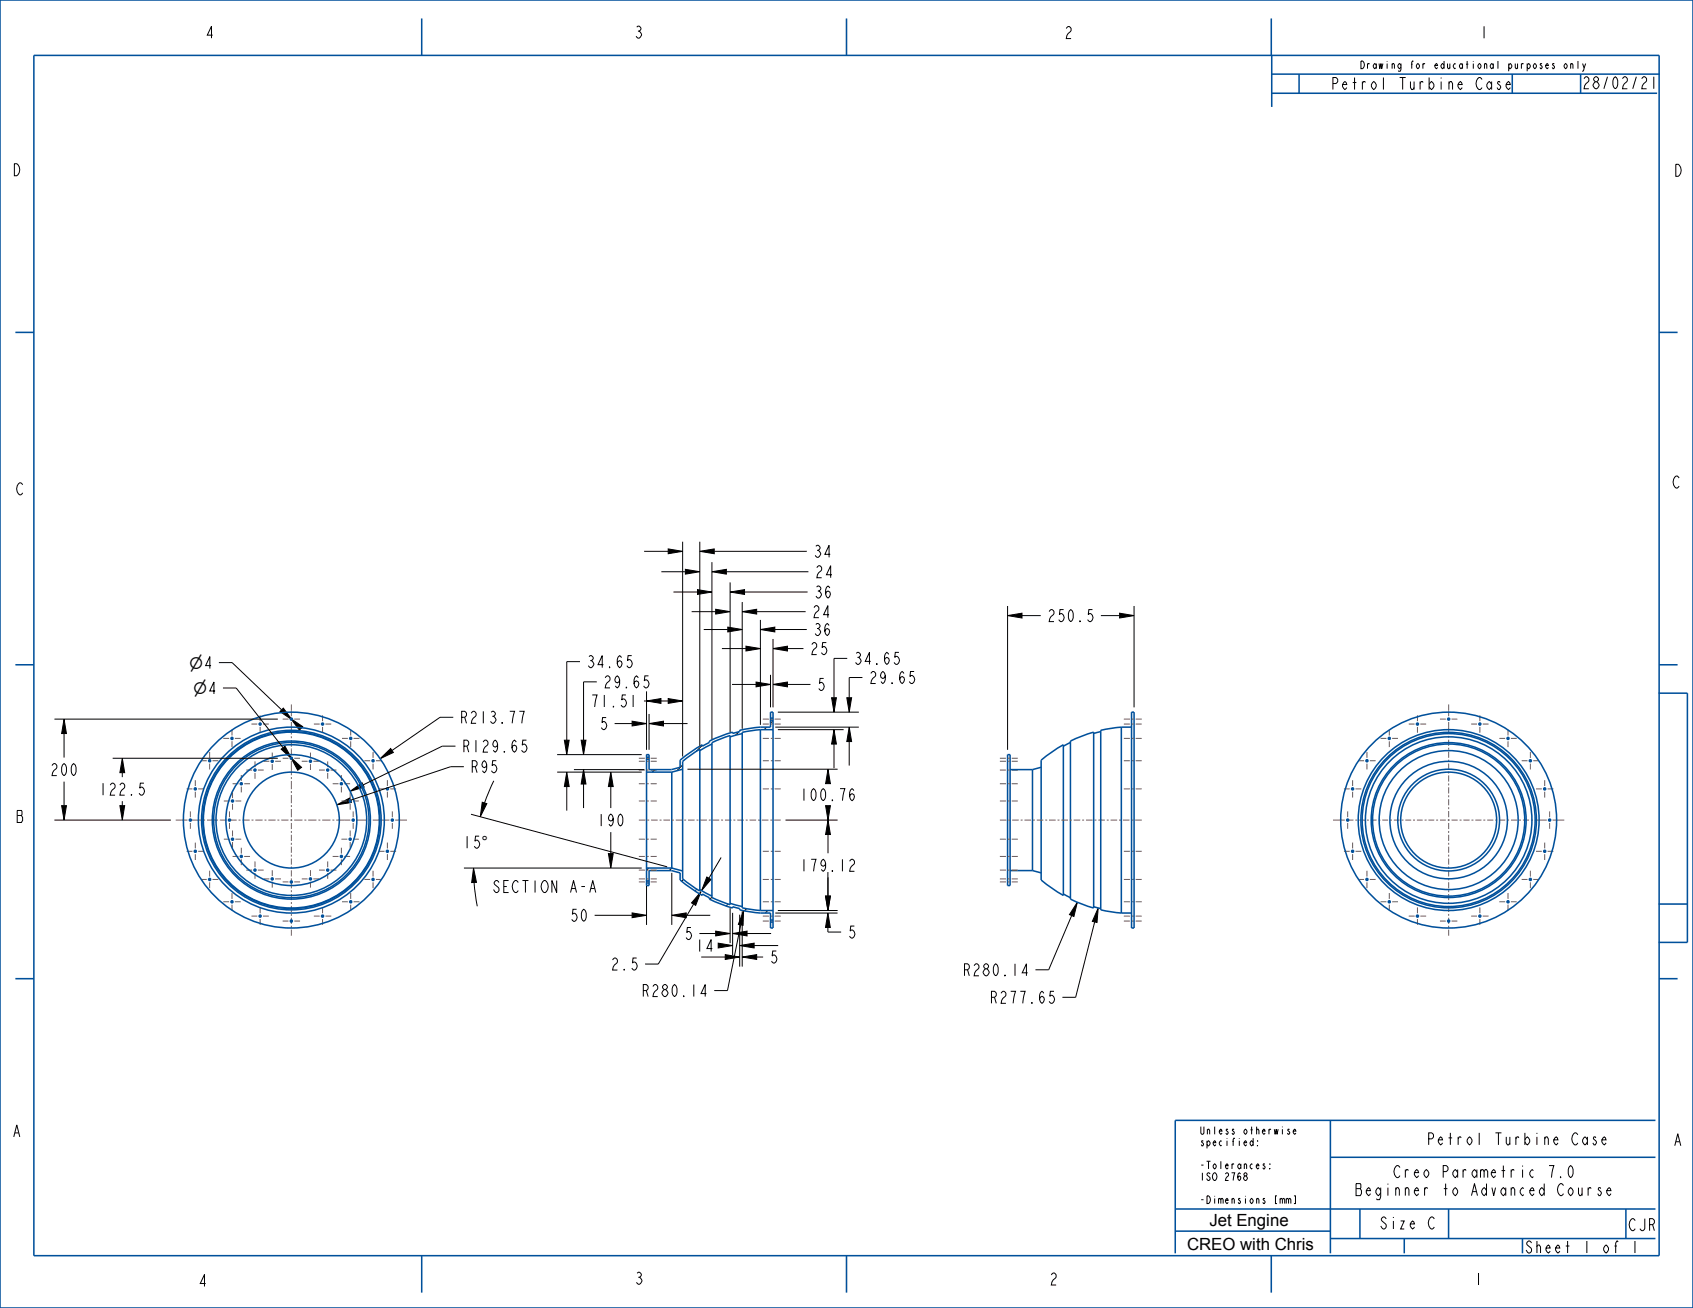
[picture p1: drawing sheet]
<svg xmlns="http://www.w3.org/2000/svg" width="559mm" height="432mm" viewBox="0 0 559 432" stroke-linecap="round" stroke-linejoin="round" font-family="sans-serif">
<g fill="none" stroke="#000" stroke-width=".33">
<path d="M523.4 21l-.5 1.5M225.3 178.8v70.9M231 178.8v67.4M212.6 182h8M218.3 188.7h7.9M220.6 181.2l4.7 .8-4.7 .8zM222.3 195.4h7.9M226.2 188l4.8 .7-4.8 .8zM230.2 194.6l4.8 .8-4.8 .8zM231 182l4.7-.8v1.6zM235 188.7l4.7-.7v1.5zM235 185.6v58.4"/>
<path d="M235.7 182h30.6M239.7 188.7h27.1M241 195.4l4.7-.8v1.6zM241 192.3v49.4M245 198.8v41.8M245.7 195.4h20.9M69.7 219.7h-1.8l1.4-2.9v3.9M72.2 218.7h4.4l16.4 15.6M191.4 218.4h-4.3v26M228.3 201.9h7.9M232.3 207.8h7.9M236.2 201.1l4.8 .8-4.8 .8z"/>
<path d="M238.3 214.1h7.9M240.2 207l4.8 .8-4.8 .8zM245 201.9l4.7-.8v1.6zM246.2 213.3l4.8 .8-4.8 .8zM249.7 201.9h16.2M251 207.8l4.7-.8v1.6zM251 204.6v34.7M255.1 214.1l4.8-.8v1.6zM255.1 210.9v22.6M255.7 207.8h10.6M259.9 214.1h5.3M279.6 217.3h-4.3v13"/>
<path d="M332.6 203.2l4.7-.8v1.6zM332.6 200v47.5M337.3 203.2h6.2M363.4 203.2h6.2M369.6 202.4l4.7 .8-4.7 .8zM374.3 200v33.5M18 237.4h73.7M21.1 237.4l.8 4.8h-1.6zM71 228.1h-1.8l1.4-3v4M73.6 227.1h4.4l15.4 19.7M93.5 233.8l2.9 3.8-4-2.7zM95.9 237.2l4 2.7-1.1 1.1z"/>
<path d="M149.6 236.8h-4.4l-15.8 11M197 225.1h-4.4v19.3M202.9 238.9h5.7M208.6 238.1l4.8 .8-4.8 .8zM212.5 231.4h.9M213.4 231.4l4.8-.8v1.6zM213.4 228.2v19.3M214.2 238.9l4.8-.8v1.6zM214.2 235.7v11.8M218.2 231.4h2.4M219 238.9h7.9M220.6 230.6l4.7 .8-4.7 .8z"/>
<path d="M241.6 225.9h8M249.6 225.2l4.7 .7-4.7 .8zM254.3 222.8v10.7M255.1 225.9l4.8-.7v1.5zM255.1 237.9l-.8 .9M256.7 235.1h26.8M259.9 225.9h7.6M274.5 230.3h1.6l-.8 4.8zM279.5 230.3h1.6l-.8 4.8zM284.7 223.7h-4.4v6.6M21.1 242.2v7.9M21.1 258v8"/>
<path d="M37.2 250.3h54.5M40.4 250.3l.8 4.8h-1.6zM40.4 255.1v1.5M92.8 247.3l1.3-1 2.3 4.3zM96 250.1l3.5 3.2-1.2 1zM125.5 250.5l3.4-3.4 .9 1.3zM150.3 246.3h-4.3l-26.2 12.8M153.1 253.1h-4.4l-33 11.1M163 257.8l-3.1 7.3M183.9 254.9h27.9M183.9 249.1h27.9M186.3 244.4h1.6l-.8 4.7z"/>
<path d="M187.1 254.9l.8 4.8h-1.6zM187.1 259.7v7.9M189.4 254.1h23.2M191.8 244.4h1.6l-.8 4.7zM192.6 254.1l.8 4.7h-1.6zM192.6 258.8v8M201.6 254.9l.8 4.8h-1.6zM201.6 259.7v7.1M213.5 249.1l-.1 .1M216.2 254.1l-.9 .8M225.3 252.5l-1.9 1.9M226.9 253.9h49.6"/>
<path d="M231.8 246l-2 2M243.9 241.6l-1.2 1.1M244.4 241l-.3 .3M253 240l-.8 .9M255.9 240h27.6M256.7 240.9h21.7M273.3 253.9l.8 4.8h-1.6zM275.3 240.9l.8 4.7h-1.6zM275.3 245.6v8M280.3 240l.8 4.8h-1.6zM280.3 244.8v7.9M18 270.7h38.4"/>
<path d="M20.3 266h1.6l-.8 4.7zM39.6 266h1.6l-.8 4.7zM40.4 264.5v1.5M111.2 265.7l4.2-2.3 .5 1.5zM115.6 261.2l3.9-2.8 .7 1.4zM155.5 268.8l64.7 17.4M159.2 264.8l1.5 .5-2.2 4.3zM201.6 274.7v7.1M259.3 270.7h17.2M272.5 266h1.6l-.8 4.7zM273.3 270.7l.8 4.8h-1.6zM273.3 270.7v11"/>
<path d="M153.1 286.6h58.7M156.3 286.6l1 4.7-1.6 .1zM156.5 291.3l1 7.9M200.8 281.8h1.6l-.8 4.8zM213.4 292.4v12.9M214.1 286.6l-.7 .7M221.7 288.2v17.1M221.7 286.6l-.8 .8M225.6 290.3l-.6 .6M228.9 298.5l-11.6 19.8h-4.4M230 293.5l-.6 .6M231.4 294.4l-1.8 4.5-1.3-.8z"/>
<path d="M233.3 289.5l1.4 .8-3.1 3.7zM235 296.2l-.7 .7M238 283.1l-4 6.8M240.3 298.4l-.6 .7M241 299.8v11.6M246.4 300l-.7 .7M272.5 295.8h1.6l-.8 4.8zM273.3 287.9v7.9M355.6 297.9l-1.1 4.7-1.5-.7zM362.5 299.7l-.4 4.9-1.6-.4zM196.3 302.2h12.3M208.6 301.4l4.8 .8-4.8 .8z"/>
<path d="M221.7 302.2l4.8-.8v1.6zM226.5 302.2h7.9M230.8 308.2h5.4M231.4 315.9h8M236.2 307.4l4.8 .8-4.8 .8zM237.1 311.4l4.7 .8-4.7 .7zM239.4 315.1l4.7 .8-4.7 .8zM241.8 308.2l4.8-.8v1.6zM241.8 301.4v13.9M244.1 312.2l4.8-.8v1.5zM244.1 302v17.1M244.5 305.3l-4.4 21.7h-4.4"/>
<path d="M245 315.9l4.7-.8v1.6zM245 300.9v18.2M245.4 300.6l-.1 4.9-1.6-.3zM246.6 308.2h7.9M248.9 312.2h7.9M249.7 315.9h2.2M253.4 300.6l-.8 .8M255.9 301.4h20.5M256.7 300.6h19.8M273.3 301.4l.8 4.8h-1.6zM273.3 306.2v1.5h4.3M353.7 302.2l-7.6 18h-4.3"/>
<path d="M361.3 304.4l-6.3 24.8h-4.3"/>
</g>
<g fill="#000">
<path d="M220.6 181.2l4.7 .8-4.7 .8zM226.2 188l4.8 .7-4.8 .8zM231 182l4.7-.8v1.6zM230.2 194.6l4.8 .8-4.8 .8zM235 188.7l4.7-.7v1.5zM241 195.4l4.7-.8v1.6zM236.2 201.1l4.8 .8-4.8 .8zM240.2 207l4.8 .8-4.8 .8zM245 201.9l4.7-.8v1.6zM246.2 213.3l4.8 .8-4.8 .8zM251 207.8l4.7-.8v1.6zM255.1 214.1l4.8-.8v1.6z"/>
<path d="M332.6 203.2l4.7-.8v1.6zM369.6 202.4l4.7 .8-4.7 .8zM21.1 237.4l.8 4.8h-1.6zM95.9 237.2l4 2.7-1.1 1.1zM93.5 233.8l2.9 3.8-4-2.7zM208.6 238.1l4.8 .8-4.8 .8zM213.4 231.4l4.8-.8v1.6zM214.2 238.9l4.8-.8v1.6zM220.6 230.6l4.7 .8-4.7 .8zM249.6 225.2l4.7 .7-4.7 .8zM255.1 225.9l4.8-.7v1.5zM274.5 230.3h1.6l-.8 4.8z"/>
<path d="M279.5 230.3h1.6l-.8 4.8zM40.4 250.3l.8 4.8h-1.6zM96 250.1l3.5 3.2-1.2 1zM92.8 247.3l1.3-1 2.3 4.3zM125.5 250.5l3.4-3.4 .9 1.3zM187.1 254.9l.8 4.8h-1.6zM186.3 244.4h1.6l-.8 4.7zM192.6 254.1l.8 4.7h-1.6zM191.8 244.4h1.6l-.8 4.7zM201.6 254.9l.8 4.8h-1.6zM273.3 253.9l.8 4.8h-1.6zM275.3 240.9l.8 4.7h-1.6z"/>
<path d="M280.3 240l.8 4.8h-1.6zM20.3 266h1.6l-.8 4.7zM39.6 266h1.6l-.8 4.7zM111.2 265.7l4.2-2.3 .5 1.5zM115.6 261.2l3.9-2.8 .7 1.4zM159.2 264.8l1.5 .5-2.2 4.3zM273.3 270.7l.8 4.8h-1.6zM272.5 266h1.6l-.8 4.7zM156.3 286.6l1 4.7-1.6 .1zM200.8 281.8h1.6l-.8 4.8zM231.4 294.4l-1.8 4.5-1.3-.8zM233.3 289.5l1.4 .8-3.1 3.7z"/>
<path d="M355.6 297.9l-1.1 4.7-1.5-.7zM362.5 299.7l-.4 4.9-1.6-.4zM208.6 301.4l4.8 .8-4.8 .8zM221.7 302.2l4.8-.8v1.6zM236.2 307.4l4.8 .8-4.8 .8zM241.8 308.2l4.8-.8v1.6zM237.1 311.4l4.7 .8-4.7 .7zM239.4 315.1l4.7 .8-4.7 .8zM244.1 312.2l4.8-.8v1.5zM245 315.9l4.7-.8v1.6zM245.4 300.6l-.1 4.9-1.6-.3zM273.3 301.4l.8 4.8h-1.6z"/>
<path d="M272.5 295.8h1.6l-.8 4.8z"/>
</g>
<g fill="none" stroke="#00509b" stroke-width=".51">
<path d="M0 0h558.8v431.8h-558.8zM11.2 18.3h536.4v396.2h-536.4zM139.2 6.1v12.2M279.4 6.1v12.2M419.6 6.1v12.2M419.8 18.2v17.1M419.8 30.8h127.2M419.8 24.5h128.1M428.8 24.5v6.3M499.1 24.5v6.3M5.1 109.7h6.1M547.6 109.7h6.1"/>
<path d="M5.1 219.5h6.1M547.6 219.5h6.1M254.3 237.7h.8M254.3 237.1h.8M373.5 235.1h.8v71.3h-.8zM547.5 228.8h9.4v82.3h-9.4M213.4 249.1h.8v5h7.4l2.9-.8v-2.4l5.6-4 1.7-1v.4l2.3-1.2v-.5l1.7-.7 6-2.2v.4l2.3-.6v-.4l.9-.2 5.1-.8 4.2-.1v-4.9h.8v71.3h-.8v-5l-4.2-.1-5.1-.7-.9-.2v-.5l-2.3-.6v.5l-6-2.2-1.7-.8v-.4l-2.3-1.3v.5l-1.7-1-5.6-4.1v-2.3l-2.9-.8h-7.4v4.9h-.8zM213.4 254.9h8.3M213.4 250.6h.8M213.4 250h.8M221.7 254.9v31.7M225.3 251.3l5.7-4v46.9l-5.7-4.1z"/>
<path d="M225.3 253.9l-3.6 1M235 245.2l6-2.4v55.8l-6-2.3zM235 245.6l-4 2.2M245 242.2l-4 1M251 240.9l-6 .9v57.9l6 .9M251 240.9v59.7M251 240.9h4.1M332.6 249.1h.8v43.2h-.8zM333.4 254.1h7.4M340.8 254.1v33.3M343.6 250.9l3.2-2.4 4.2-2.6v49.7l-4.2-2.7-3.2-2.4zM343.6 253.3l-2.8 .8"/>
<path d="M353.3 244.6l3.4-1.4 4.3-1.5v58.1l-4.3-1.5-3.4-1.5zM353.3 245.1l-2.3 1.2M363.3 241.5l-2.3 .6M370.1 240l-6.8 1.1v59.3l6.8 1M370.1 240h3.4M370.1 240v61.4M213.4 291.5h.8M213.4 290.8h.8M213.4 286.6h8.3M221.7 286.6l3.6 .9M231 293.7l4 2.1M241 298.2l4 1.1"/>
<path d="M333.4 287.4h7.4M340.8 287.4l2.8 .8M351 295.1l2.3 1.3M361 299.3l2.3 .6M547.5 298.4h9.4M251 300.6h4.1M254.3 304.4h.8M254.3 303.7h.8M370.1 301.4h3.4M5.1 323.1h6.1M547.6 323.1h6.1M439.1 369.9v43.8"/>
<path d="M546.4 369.9h-158.5v43.8M387.9 399.1h158.5M439.1 382h107.3M448.9 399.1v9.8M478.1 399.1v9.8M536.7 399.1v9.8M139.2 414.5v12.2M279.4 414.5v12.2M387.9 406.4h51.2M419.6 414.5v12.2M439.1 408.9h107.3M463.5 408.9v4.8"/>
<circle cx="85.9" cy="239" r=".33"/>
<circle cx="96.2" cy="237.4" r=".33"/>
<circle cx="106.5" cy="239" r=".33"/>
<circle cx="467.9" cy="239" r=".33"/>
<circle cx="478.2" cy="237.4" r=".33"/>
<circle cx="488.5" cy="239" r=".33"/>
<circle cx="69.2" cy="251.1" r=".33"/>
<circle cx="76.6" cy="243.8" r=".33"/>
<circle cx="79.6" cy="258.7" r=".33"/>
<circle cx="84.2" cy="254.2" r=".33"/>
<circle cx="89.9" cy="251.3" r=".33"/>
<circle cx="96.2" cy="250.3" r=".33"/>
<circle cx="102.5" cy="251.3" r=".33"/>
<circle cx="108.2" cy="254.2" r=".33"/>
<circle cx="112.7" cy="258.7" r=".33"/>
<circle cx="115.8" cy="243.8" r=".33"/>
<circle cx="123.1" cy="251.1" r=".33"/>
<circle cx="451.2" cy="251.1" r=".33"/>
<circle cx="458.6" cy="243.8" r=".33"/>
<circle cx="497.7" cy="243.8" r=".33"/>
<circle cx="505.1" cy="251.1" r=".33"/>
<circle cx="62.8" cy="270.7" r=".33"/>
<circle cx="64.5" cy="260.4" r=".33"/>
<circle cx="75.7" cy="270.7" r=".33"/>
<circle cx="76.7" cy="264.4" r=".33"/>
<circle cx="76.7" cy="277" r=".33"/>
<circle cx="96.2" cy="270.7" r="35.6"/>
<circle cx="96.2" cy="270.7" r="30.7"/>
<circle cx="96.2" cy="270.7" r="29.6"/>
<circle cx="96.2" cy="270.7" r="29.2"/>
<circle cx="96.2" cy="270.7" r="29"/>
<circle cx="96.2" cy="270.7" r="24.9"/>
<circle cx="96.2" cy="270.7" r="26.1"/>
<circle cx="96.2" cy="270.7" r="25.6"/>
<circle cx="96.2" cy="270.7" r="21.6"/>
<circle cx="96.2" cy="270.7" r="15.8"/>
<circle cx="115.6" cy="264.4" r=".33"/>
<circle cx="115.6" cy="277" r=".33"/>
<circle cx="116.6" cy="270.7" r=".33"/>
<circle cx="127.9" cy="260.4" r=".33"/>
<circle cx="129.5" cy="270.7" r=".33"/>
<circle cx="444.8" cy="270.7" r=".33"/>
<circle cx="446.5" cy="260.4" r=".33"/>
<circle cx="478.1" cy="270.7" r="35.6"/>
<circle cx="478.1" cy="270.7" r="29.9"/>
<circle cx="478.1" cy="270.7" r="27.5"/>
<circle cx="478.1" cy="270.7" r="25.6"/>
<circle cx="478.1" cy="270.7" r="25.1"/>
<circle cx="478.1" cy="270.7" r="29"/>
<circle cx="478.1" cy="270.7" r="28.5"/>
<circle cx="478.2" cy="270.7" r="22.9"/>
<circle cx="478.2" cy="270.7" r="19.4"/>
<circle cx="478.2" cy="270.7" r="16.8"/>
<circle cx="478.2" cy="270.7" r="15.8"/>
<circle cx="509.9" cy="260.4" r=".33"/>
<circle cx="511.5" cy="270.7" r=".33"/>
<circle cx="64.5" cy="281" r=".33"/>
<circle cx="69.2" cy="290.3" r=".33"/>
<circle cx="76.6" cy="297.7" r=".33"/>
<circle cx="79.6" cy="282.7" r=".33"/>
<circle cx="84.2" cy="287.2" r=".33"/>
<circle cx="89.9" cy="290.1" r=".33"/>
<circle cx="96.2" cy="291.1" r=".33"/>
<circle cx="102.5" cy="290.1" r=".33"/>
<circle cx="108.2" cy="287.2" r=".33"/>
<circle cx="112.7" cy="282.7" r=".33"/>
<circle cx="115.8" cy="297.7" r=".33"/>
<circle cx="123.1" cy="290.3" r=".33"/>
<circle cx="127.9" cy="281" r=".33"/>
<circle cx="446.5" cy="281" r=".33"/>
<circle cx="451.2" cy="290.3" r=".33"/>
<circle cx="458.6" cy="297.7" r=".33"/>
<circle cx="497.7" cy="297.7" r=".33"/>
<circle cx="505.1" cy="290.3" r=".33"/>
<circle cx="509.9" cy="281" r=".33"/>
<circle cx="85.9" cy="302.4" r=".33"/>
<circle cx="96.2" cy="304.1" r=".33"/>
<circle cx="106.5" cy="302.4" r=".33"/>
<circle cx="467.9" cy="302.4" r=".33"/>
<circle cx="478.2" cy="304.1" r=".33"/>
<circle cx="488.5" cy="302.4" r=".33"/>
</g>
<g fill="none" stroke="#785055" stroke-width=".33">
<path d="M83 239h1.9M85.5 239h.7M85.9 236.2v1.9M85.9 238.7v.6M85.9 240v1.9M86.8 239h1.9M93.3 237.4h1.9M95.8 237.4h.7M96.2 232.6v3.8M96.2 237.1v.6M96.2 238.3v4.1M97.1 237.4h1.9"/>
<path d="M103.6 239h1.9M106.2 239h.6M106.5 236.2v1.9M106.5 238.7v.6M106.5 240v1.9M107.4 239h1.9M251.8 239h2M251.8 237.4h2M254.4 239h.6M254.4 237.4h.6M255.7 239h2M255.7 237.4h2"/>
<path d="M370.9 239h2M370.9 237.4h2M373.6 239h.6M373.6 237.4h.6M374.8 239h2.1M374.8 237.4h2.1M465 239h1.9M467.5 239h.7M467.9 236.2v1.9M467.9 238.7v.6M467.9 240v1.9M468.8 239h1.9"/>
<path d="M475.3 237.4h1.9M477.8 237.4h.7M478.2 232.6v3.8M478.2 237.1v.6M478.2 238.3v4M479.1 237.4h1.9M485.6 239h1.9M488.1 239h.7M488.5 236.2v1.9M488.5 238.7v.6M488.5 240v1.9M489.4 239h1.9"/>
<path d="M64.5 257.6v1.9M66.3 251.1h2M68.9 251.1h.6M69.2 248.3v1.9M69.2 250.8v.7M69.2 252.1v1.9M70.1 251.1h2M73.7 243.8h1.9M76.3 243.8h.6M76.6 240.9v1.9M76.6 243.4v.7M76.6 244.7v1.9"/>
<path d="M76.8 258.7h1.9M77.5 243.8h1.9M79.3 258.7h.7M79.6 255.9v1.9M79.6 258.4v.6M79.6 259.7v1.9M80.6 258.7h1.9M81.3 254.2h1.9M83.8 254.2h.7M84.2 251.3v2M84.2 253.9v.6M84.2 255.2v1.9"/>
<path d="M85.1 254.2h1.9M87 251.3h1.9M89.5 251.3h.7M89.9 248.4v2M89.9 251v.6M89.9 252.3v1.9M90.8 251.3h1.9M93.3 250.3h1.9M95.8 250.3h.7M96.2 243.1v.6M96.2 244.3v2.2M96.2 247.1v2.3"/>
<path d="M96.2 250v.6M96.2 251.3v4.6M96.2 256.5v.7M96.2 257.8v2.7M97.1 250.3h1.9M99.6 251.3h1.9M102.2 251.3h.6M102.5 248.4v2M102.5 251v.6M102.5 252.3v1.9M103.4 251.3h1.9M105.3 254.2h1.9"/>
<path d="M107.9 254.2h.6M108.2 251.3v2M108.2 253.9v.6M108.2 255.2v1.9M109.1 254.2h1.9M109.8 258.7h1.9M112.4 258.7h.6M112.7 255.9v1.9M112.7 258.4v.6M112.7 259.7v1.9M112.9 243.8h1.9M113.6 258.7h2"/>
<path d="M115.4 243.8h.7M115.8 240.9v1.9M115.8 243.4v.7M115.8 244.7v1.9M116.7 243.8h1.9M120.3 251.1h1.9M122.8 251.1h.6M123.1 248.3v1.9M123.1 250.8v.7M123.1 252.1v1.9M124.1 251.1h1.9M127.9 257.6v1.9"/>
<path d="M210.9 258.7h2M210.9 254.2h2M210.9 251.3h2M210.9 250.3h2M213.5 258.7h.6M213.5 254.2h.6M213.5 251.3h.6M213.5 250.3h.6M214.8 258.7h2M214.8 254.2h2M214.8 251.3h2M214.8 250.3h2"/>
<path d="M251.8 251.1h2M251.8 243.8h2M254.4 251.1h.6M254.4 243.8h.6M255.7 251.1h2M255.7 243.8h2M330 258.7h2M330 254.2h2M330 251.3h2M330 250.3h2M332.7 258.7h.6M332.7 254.2h.6"/>
<path d="M332.7 251.3h.6M332.7 250.3h.6M333.9 258.7h2M333.9 254.2h2M333.9 251.3h2M333.9 250.3h2M370.9 251.1h2M370.9 243.8h2M373.6 251.1h.6M373.6 243.8h.6M374.8 251.1h2.1M374.8 243.8h2.1"/>
<path d="M446.5 257.6v1.9M448.3 251.1h1.9M450.9 251.1h.6M451.2 248.3v1.9M451.2 250.8v.7M451.2 252.1v1.9M452.1 251.1h2M455.7 243.8h1.9M458.2 243.8h.7M458.6 240.9v1.9M458.6 243.4v.7M458.6 244.7v1.9"/>
<path d="M459.5 243.8h1.9M478.2 242.9v.7M478.2 244.2v2M478.2 246.9v.6M478.2 248.1v2.1M478.2 250.8v.6M478.2 252v2.1M478.2 254.7v.6M478.2 256v2M478.2 258.6v.7M478.2 259.9v2M494.9 243.8h1.9"/>
<path d="M497.4 243.8h.7M497.7 240.9v1.9M497.7 243.4v.7M497.7 244.7v1.9M498.7 243.8h1.9M502.2 251.1h2M504.8 251.1h.6M505.1 248.3v1.9M505.1 250.8v.7M505.1 252.1v1.9M506.1 251.1h1.9M509.9 257.6v1.9"/>
<path d="M58 270.7h3.9M61.6 260.4h1.9M62.5 270.7h3.9M62.8 267.9v1.9M62.8 270.4v.6M62.8 271.7v1.9M64.1 260.4h.7M64.5 260.1v.6M64.5 261.4v1.9M64.5 278.2v1.9M65.4 260.4h1.9M67.1 270.7h.6"/>
<path d="M68.3 270.7h3.6M72.6 270.7h2.2M73.9 277h1.9M73.9 264.4h1.9M75.4 270.7h2.7M75.7 267.9v1.9M75.7 270.4v.6M75.7 271.7v1.9M76.4 277h.7M76.4 264.4h.7M76.7 261.5v2M76.7 264.1v.6"/>
<path d="M76.7 265.4v1.9M76.7 274.2v1.9M76.7 276.7v.7M76.7 278v1.9M77.7 277h1.9M77.7 264.4h1.9M78.8 270.7h.6M79.6 279.9v1.9M80 270.7h2.4M83 270.7h.7M84.3 270.7h2.4M87.3 270.7h.6"/>
<path d="M88.6 270.7h2.3M91.6 270.7h.6M92.8 270.7h2.4M95.8 270.7h.7M96.2 261.2v.6M96.2 262.4v2.8M96.2 265.8v.6M96.2 267.1v2.7M96.2 270.4v.6M96.2 271.7v2M96.2 274.3v.7M96.2 275.6v2"/>
<path d="M96.2 278.2v.7M96.2 279.5v2M97.1 270.7h2.7M100.5 270.7h.6M101.7 270.7h2.8M105.1 270.7h.6M106.4 270.7h2.7M109.7 270.7h.7M111 270.7h4.6M112.7 279.9v1.9M112.7 277h1.9M112.7 264.4h1.9"/>
<path d="M115.3 277h.6M115.3 264.4h.6M115.6 261.5v2M115.6 264.1v.6M115.6 265.4v1.9M115.6 274.2v1.9M115.6 276.7v.7M115.6 278v1.9M116.3 270.7h.6M116.5 277h2M116.5 264.4h2M116.6 267.9v1.9"/>
<path d="M116.6 270.4v.6M116.6 271.7v1.9M117.5 270.7h3.6M121.8 270.7h.6M123 270.7h5.6M125 260.4h1.9M127.6 260.4h.6M127.9 260.1v.6M127.9 261.4v1.9M127.9 278.2v1.9M128.8 260.4h1.9M129.2 270.7h.6"/>
<path d="M129.5 267.9v1.9M129.5 270.4v.6M129.5 271.7v1.9M130.4 270.7h3.9M210.9 277h2M210.9 270.7h2.1M210.9 264.4h2M213.5 277h.6M213.5 264.4h.6M213.7 270.7h.6M214.8 277h2M214.8 264.4h2"/>
<path d="M214.9 270.7h2.2M217.7 270.7h.6M219 270.7h2.1M221.8 270.7h.6M223 270.7h2.2M225.8 270.7h.7M227.1 270.7h2.2M229.9 270.7h.6M231.2 270.7h2.1M234 270.7h.6M235.2 270.7h2.2M238 270.7h.6"/>
<path d="M239.3 270.7h2.1M242.1 270.7h.6M243.3 270.7h2.2M246.1 270.7h.7M247.4 270.7h2.2M250.2 270.7h.6M251.5 270.7h2.1M251.8 260.4h2M254.3 270.7h.6M254.4 260.4h.6M255.5 270.7h2.2M255.7 260.4h2"/>
<path d="M330 277h2M330 270.7h2.2M330 264.4h2M332.7 277h.6M332.7 264.4h.6M332.8 270.7h.7M333.9 277h2M333.9 264.4h2M334.1 270.7h2.1M336.9 270.7h.6M338.1 270.7h2.2M340.9 270.7h.7"/>
<path d="M342.2 270.7h2.2M345 270.7h.6M346.3 270.7h2.1M349.1 270.7h.6M350.3 270.7h2.2M353.1 270.7h.7M354.4 270.7h2.2M357.2 270.7h.6M358.4 270.7h2.2M361.2 270.7h.7M362.5 270.7h2.2M365.3 270.7h.6"/>
<path d="M366.6 270.7h2.1M369.4 270.7h.6M370.6 270.7h2.2M370.9 260.4h2M373.4 270.7h.7M373.6 260.4h.6M374.7 270.7h2.2M374.8 260.4h2.1M440 270.7h3.9M443.6 260.4h1.9M444.5 270.7h2.2M444.8 267.9v1.9"/>
<path d="M444.8 270.4v.6M444.8 271.7v1.9M446.1 260.4h.7M446.5 260.1v.6M446.5 261.4v1.9M446.5 278.2v1.9M447.4 270.7h.6M447.4 260.4h1.9M448.6 270.7h1.9M451.2 270.7h.6M452.4 270.7h2M455 270.7h.6"/>
<path d="M456.2 270.7h2M458.8 270.7h.6M460.1 270.7h1.9M462.6 270.7h.6M463.9 270.7h1.9M466.4 270.7h.6M467.7 270.7h1.9M470.2 270.7h.7M471.5 270.7h1.9M474 270.7h.7M475.3 270.7h1.9M477.8 270.7h.7"/>
<path d="M478.2 262.6v.6M478.2 263.8v2.1M478.2 266.5v.6M478.2 267.8v2M478.2 270.4v.6M478.2 271.7v2M478.2 274.3v.7M478.2 275.6v2M478.2 278.2v.7M478.2 279.5v2M479.1 270.7h2M481.8 270.7h.6"/>
<path d="M483 270.7h2.1M485.7 270.7h.6M487 270.7h2M489.6 270.7h.6M490.9 270.7h2M493.5 270.7h.7M494.8 270.7h2M497.5 270.7h.6M498.7 270.7h2.1M501.4 270.7h.6M502.7 270.7h2M505.3 270.7h.7"/>
<path d="M506.6 270.7h3.9M507 260.4h1.9M509.5 260.4h.7M509.9 260.1v.6M509.9 261.4v1.9M509.9 278.2v1.9M510.8 260.4h1.9M511.2 270.7h.6M511.5 267.9v1.9M511.5 270.4v.6M511.5 271.7v1.9M512.4 270.7h3.9"/>
<path d="M61.6 281h1.9M64.1 281h.7M64.5 280.7v.6M64.5 282v1.9M65.4 281h1.9M66.3 290.3h2M68.9 290.3h.6M69.2 287.4v2M69.2 290v.6M69.2 291.3v1.9M70.1 290.3h2M73.7 297.7h1.9"/>
<path d="M76.3 297.7h.6M76.6 294.8v1.9M76.6 297.4v.6M76.6 298.6v2M76.8 282.7h1.9M77.5 297.7h1.9M79.3 282.7h.7M79.6 282.4v.6M79.6 283.7v1.9M80.6 282.7h1.9M81.3 287.2h1.9M83.8 287.2h.7"/>
<path d="M84.2 284.4v1.9M84.2 286.9v.7M84.2 288.2v1.9M85.1 287.2h1.9M85.9 299.6v1.9M87 290.1h1.9M89.5 290.1h.7M89.9 287.3v1.9M89.9 289.8v.7M89.9 291.1v1.9M90.8 290.1h1.9M93.3 291.1h1.9"/>
<path d="M95.8 291.1h.7M96.2 282.1v.7M96.2 283.4v2M96.2 286.1v.6M96.2 287.3v2M96.2 290v.6M96.2 291.2v2.1M96.2 293.9v.6M96.2 295.1v2.1M96.2 297.8v.6M96.2 299.1v2M97.1 291.1h1.9"/>
<path d="M99.6 290.1h1.9M102.2 290.1h.6M102.5 287.3v1.9M102.5 289.8v.7M102.5 291.1v1.9M103.4 290.1h1.9M105.3 287.2h1.9M106.5 299.6v1.9M107.9 287.2h.6M108.2 284.4v1.9M108.2 286.9v.7M108.2 288.2v1.9"/>
<path d="M109.1 287.2h1.9M109.8 282.7h1.9M112.4 282.7h.6M112.7 282.4v.6M112.7 283.7v1.9M112.9 297.7h1.9M113.6 282.7h2M115.4 297.7h.7M115.8 294.8v1.9M115.8 297.4v.6M115.8 298.6v2M116.7 297.7h1.9"/>
<path d="M120.3 290.3h1.9M122.8 290.3h.6M123.1 287.4v2M123.1 290v.6M123.1 291.3v1.9M124.1 290.3h1.9M125 281h1.9M127.6 281h.6M127.9 280.7v.6M127.9 282v1.9M128.8 281h1.9M210.9 291.1h2"/>
<path d="M210.9 290.1h2M210.9 287.2h2M210.9 282.7h2M213.5 291.1h.6M213.5 290.1h.6M213.5 287.2h.6M213.5 282.7h.6M214.8 291.1h2M214.8 290.1h2M214.8 287.2h2M214.8 282.7h2M251.8 297.7h2"/>
<path d="M251.8 290.3h2M251.8 281h2M254.4 297.7h.6M254.4 290.3h.6M254.4 281h.6M255.7 297.7h2M255.7 290.3h2M255.7 281h2M330 291.1h2M330 290.1h2M330 287.2h2M330 282.7h2"/>
<path d="M332.7 291.1h.6M332.7 290.1h.6M332.7 287.2h.6M332.7 282.7h.6M333.9 291.1h2M333.9 290.1h2M333.9 287.2h2M333.9 282.7h2M370.9 297.7h2M370.9 290.3h2M370.9 281h2M373.6 297.7h.6"/>
<path d="M373.6 290.3h.6M373.6 281h.6M374.8 297.7h2.1M374.8 290.3h2.1M374.8 281h2.1M443.6 281h1.9M446.1 281h.7M446.5 280.7v.6M446.5 282v1.9M447.4 281h1.9M448.3 290.3h1.9M450.9 290.3h.6"/>
<path d="M451.2 287.4v2M451.2 290v.6M451.2 291.3v1.9M452.1 290.3h2M455.7 297.7h1.9M458.2 297.7h.7M458.6 294.8v1.9M458.6 297.4v.6M458.6 298.6v2M459.5 297.7h1.9M467.9 299.6v1.9M478.2 282.1v.7"/>
<path d="M478.2 283.4v2M478.2 286.1v.6M478.2 287.3v2M478.2 290v.6M478.2 291.2v2.1M478.2 293.9v.6M478.2 295.1v2.1M478.2 297.8v.6M478.2 299.1v2M488.5 299.6v1.9M494.9 297.7h1.9M497.4 297.7h.7"/>
<path d="M497.7 294.8v1.9M497.7 297.4v.6M497.7 298.6v2M498.7 297.7h1.9M502.2 290.3h2M504.8 290.3h.6M505.1 287.4v2M505.1 290v.6M505.1 291.3v1.9M506.1 290.3h1.9M507 281h1.9M509.5 281h.7"/>
<path d="M509.9 280.7v.6M509.9 282v1.9M510.8 281h1.9M83 302.4h1.9M85.5 302.4h.7M85.9 302.1v.6M85.9 303.4v1.9M86.8 302.4h1.9M93.3 304.1h1.9M95.8 304.1h.7M96.2 301.7v.6M96.2 303v2"/>
<path d="M96.2 305.6v.7M96.2 306.9v2M97.1 304.1h1.9M103.6 302.4h1.9M106.2 302.4h.6M106.5 302.1v.6M106.5 303.4v1.9M107.4 302.4h1.9M251.8 304.1h2M251.8 302.4h2M254.4 304.1h.6M254.4 302.4h.6"/>
<path d="M255.7 304.1h2M255.7 302.4h2M370.9 304.1h2M370.9 302.4h2M373.6 304.1h.6M373.6 302.4h.6M374.8 304.1h2.1M374.8 302.4h2.1M465 302.4h1.9M467.5 302.4h.7M467.9 302.1v.6M467.9 303.4v1.9"/>
<path d="M468.8 302.4h1.9M475.3 304.1h1.9M477.8 304.1h.7M478.2 301.7v.6M478.2 303v2M478.2 305.6v.7M478.2 306.9v2M479.1 304.1h1.9M485.6 302.4h1.9M488.1 302.4h.7M488.5 302.1v.6M488.5 303.4v1.9"/>
<path d="M489.4 302.4h1.9"/>
</g>
<g font-size="5.5">
<text x="62.4" y="220.7">⌀</text>
<text x="63.7" y="229.1">⌀</text>
<text x="158.9" y="280">°</text>
<text x="399.2" y="404.6">Jet Engine</text>
<text x="391.8" y="412.6">CREO with Chris</text>
</g>
<g font-size="5.2">
<text x="67.6" y="12.6">4</text>
<text x="209.2" y="12.6">3</text>
<text x="351.1" y="12.7">2</text>
<text x="488.2" y="12.6">1</text>
<text x="439.2" y="29.6">Petrol Turbine Case</text>
<text x="3.9" y="58">D</text>
<text x="552.3" y="58.2">D</text>
<text x="551.8" y="161.1">C</text>
<text x="5.1" y="163.4">C</text>
<text x="268.3" y="184">34</text>
<text x="268.8" y="190.7">24</text>
<text x="268.5" y="197.4">36</text>
<text x="267.9" y="203.9">24</text>
<text x="268.3" y="209.8">36</text>
<text x="345.5" y="205.2">250.5</text>
<text x="193.4" y="220.4">34.65</text>
<text x="267.2" y="216.1">25</text>
<text x="281.6" y="219.3">34.65</text>
<text x="199" y="227.1">29.65</text>
<text x="269.5" y="227.9">5</text>
<text x="286.6" y="225.6">29.65</text>
<text x="194.7" y="233.4">71.51</text>
<text x="151.6" y="238.8">R213.77</text>
<text x="197.7" y="240.9">5</text>
<text x="152.3" y="248.3">R129.65</text>
<text x="16.4" y="256">200</text>
<text x="155.1" y="255.1">R95</text>
<text x="32.4" y="262.5">122.5</text>
<text x="263.8" y="264.3">100.76</text>
<text x="5.1" y="271.5">B</text>
<text x="196.8" y="272.7">190</text>
<text x="152.6" y="280">15°</text>
<text x="263.8" y="287.6">179.12</text>
<text x="162.9" y="294.6">SECTION</text>
<text x="188" y="294.6">A-A</text>
<text x="187.9" y="304.1">50</text>
<text x="225.7" y="310.2">5</text>
<text x="279.6" y="309.7">5</text>
<text x="229.4" y="314.1">14</text>
<text x="253.9" y="317.9">5</text>
<text x="201.4" y="320.2">2.5</text>
<text x="317.6" y="322.1">R280.14</text>
<text x="211.5" y="329">R280.14</text>
<text x="326.5" y="331.2">R277.65</text>
<text x="3.9" y="375.3">A</text>
<text x="470.8" y="378">Petrol Turbine Case</text>
<text x="552.2" y="378.2">A</text>
<text x="460.4" y="388.8">Creo Parametric 7.0</text>
<text x="448.1" y="394.7">Beginner to Advanced Course</text>
<text x="455.2" y="405.7">Size C</text>
<text x="537.3" y="406.3">CJR</text>
<text x="65.3" y="424.7">4</text>
<text x="209.3" y="424">3</text>
<text x="346.2" y="424.2">2</text>
<text x="486.4" y="424.2">1</text>
</g>
<g font-size="5.2" fill="#00509b">
<text x="522" y="29.3">28/02/21</text>
<text x="503.1" y="413.7">Sheet 1 of 1</text>
</g>
<g font-size="3.3">
<text x="448.7" y="22.7">Drawing for educational purposes only</text>
<text x="395.8" y="374.5">Unless otherwise</text>
<text x="395.8" y="378.3">specified:</text>
<text x="395.8" y="385.9">-Tolerances:</text>
<text x="395.8" y="389.7">ISO 2768</text>
<text x="395.8" y="397.3">-Dimensions [mm]</text>
</g>
</svg>
